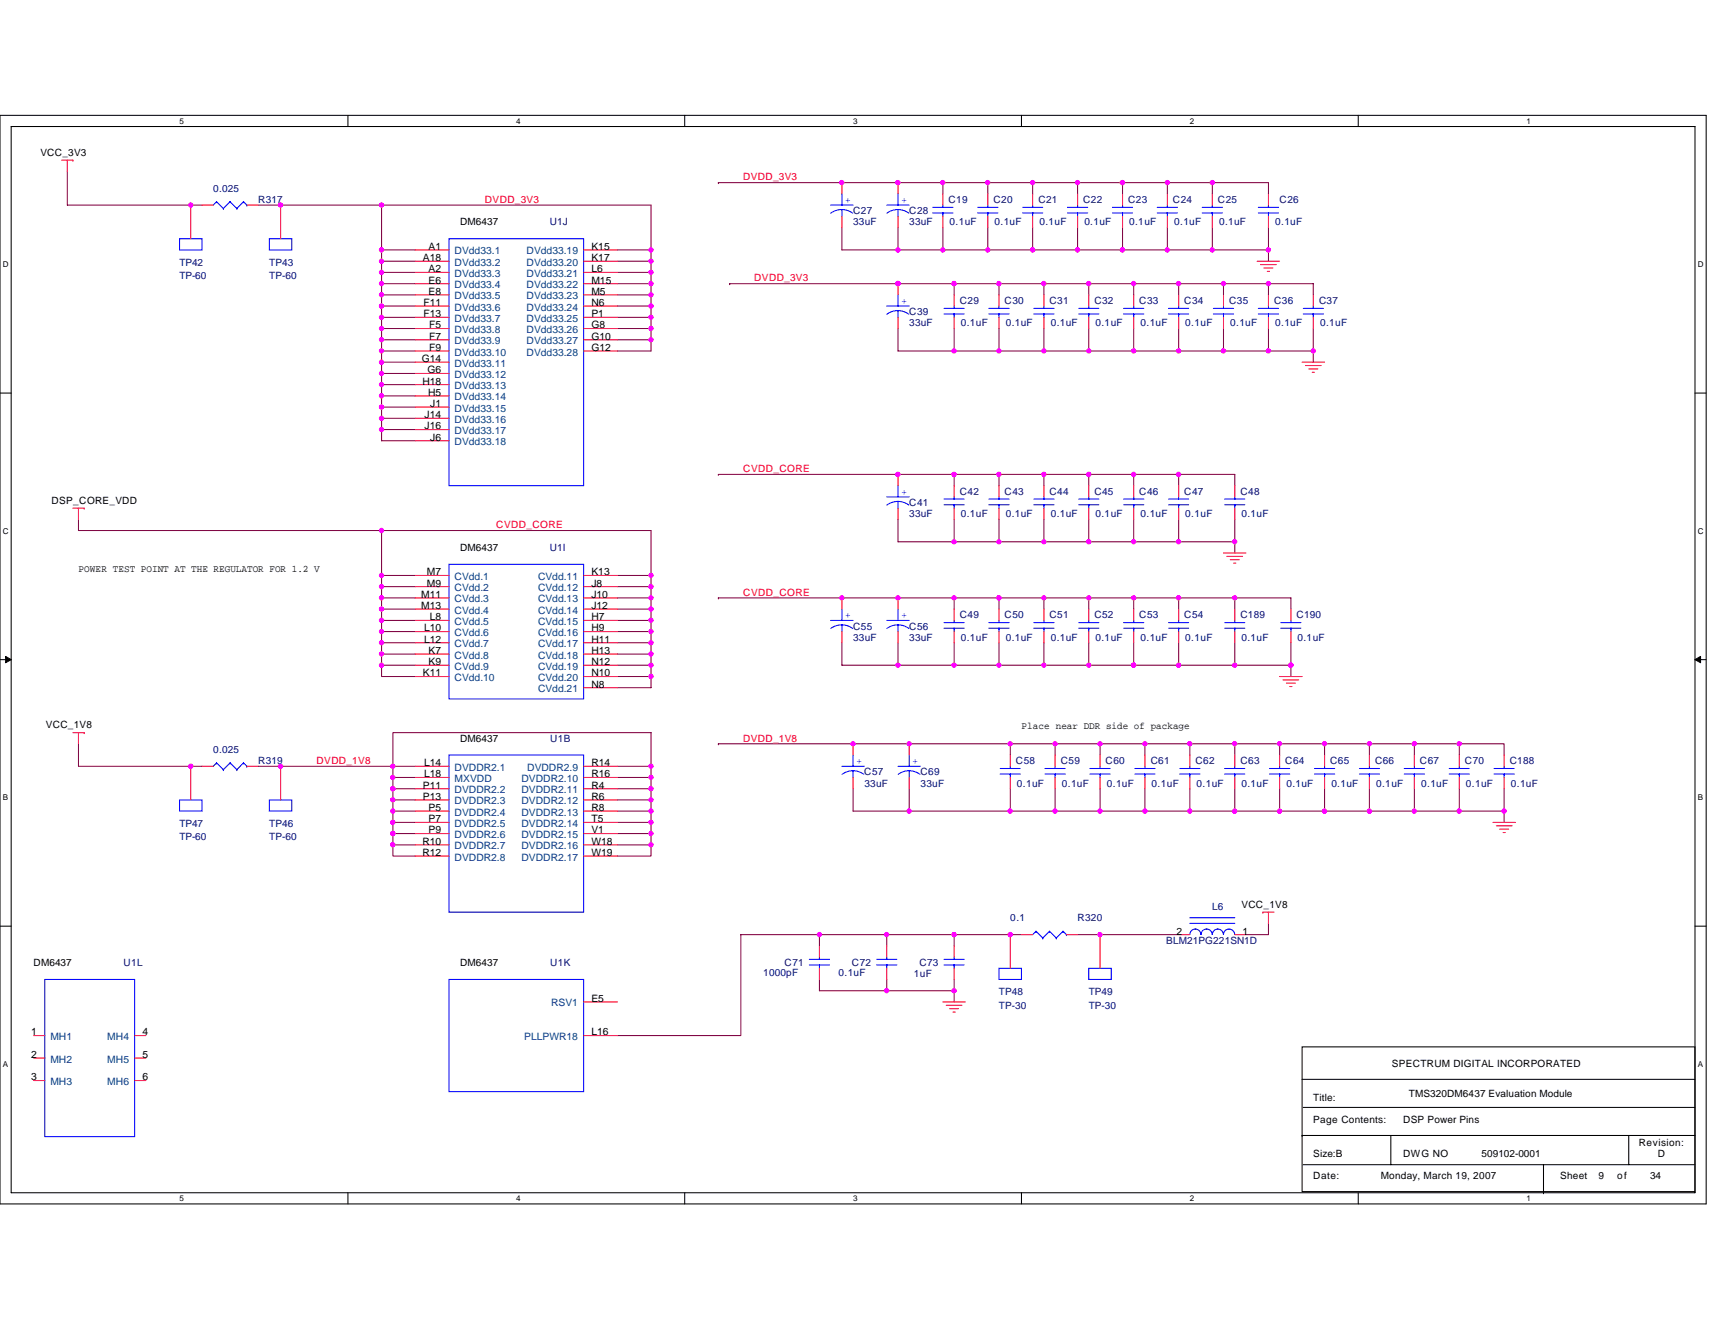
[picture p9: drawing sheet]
<svg xmlns="http://www.w3.org/2000/svg" width="279mm" height="216mm" viewBox="0 0 279 216" stroke-linecap="round" stroke-linejoin="round" font-family="sans-serif">
<path d="M0 18.8h278v177.4h-278zM1.8 20.6h274.3v173.8h-274.3z" fill="none" stroke="#000" stroke-width=".17"/>
<g fill="#fff">
<path d="M29.3 19h.7v1.4h-.7z"/>
<path d="M29.3 194.5h.7v1.5h-.7z"/>
</g>
<path d="M56.7 18.8v1.8M56.7 194.4v1.8" fill="none" stroke="#000" stroke-width=".17"/>
<g fill="#fff">
<path d="M84.1 19h.7v1.4h-.7z"/>
<path d="M84.1 194.5h.7v1.5h-.7z"/>
</g>
<path d="M111.5 18.8v1.8M111.5 194.4v1.8" fill="none" stroke="#000" stroke-width=".17"/>
<g fill="#fff">
<path d="M139 19h.7v1.4h-.7z"/>
<path d="M139 194.5h.7v1.5h-.7z"/>
</g>
<path d="M166.4 18.8v1.8M166.4 194.4v1.8" fill="none" stroke="#000" stroke-width=".17"/>
<g fill="#fff">
<path d="M193.8 19h.8v1.4h-.8z"/>
<path d="M193.8 194.5h.8v1.5h-.8z"/>
</g>
<path d="M221.3 18.8v1.8M221.3 194.4v1.8" fill="none" stroke="#000" stroke-width=".17"/>
<g fill="#fff">
<path d="M248.7 19h.7v1.4h-.7z"/>
<path d="M248.7 194.5h.7v1.5h-.7z"/>
<path d="M.5 42.3h.9v1.5h-.9z"/>
<path d="M276.6 42.3h1v1.5h-1z"/>
<path d="M.5 85.8h.9v1.4h-.9z"/>
<path d="M276.6 85.8h1v1.4h-1z"/>
</g>
<path d="M0 64.1h1.8M276.1 64.1h1.9" fill="none" stroke="#000" stroke-width=".17"/>
<g fill="#fff">
<path d="M.5 129.2h.8v1.5h-.8z"/>
<path d="M276.6 129.2h.9v1.5h-.9z"/>
</g>
<path d="M0 107.5h1.8M276.1 107.5h1.9" fill="none" stroke="#000" stroke-width=".17"/>
<path d="M.9 107l.9 .5-.9 .5zM276.1 107.5l1-.5v1z" fill="#000" stroke="#000" stroke-width=".16"/>
<g fill="#fff">
<path d="M.5 172.6h.8v1.5h-.8z"/>
<path d="M276.6 172.6h.9v1.5h-.9z"/>
</g>
<path d="M0 150.9h1.8M276.1 150.9h1.9M212.1 170.6h64v23.6h-64zM212.1 175.9h64M212.1 185h.1M212.1 185h64M212.3 189.8h63.8M212.3 180.4h63.8M226.6 185v4.8M251.5 194.4h.1M251.5 189.8v4.6M265.3 185v4.8" fill="none" stroke="#000" stroke-width=".17"/>
<g fill="none" stroke="#800040" stroke-width=".17">
<path d="M11 27.9v5.5h21.9M42.1 33.4h20.1M62.2 33.4h43.9v7.3M62.2 33.4v7.3M62.2 33.4h.1M117 29.8h36.6M117 29.8h.1M137.2 37.1v3.6h9.1M146.3 37.1v3.6M153.6 37.1v3.6M153.6 29.8h7.3M153.6 29.8v1.8"/>
<path d="M160.9 29.8h7.3M160.9 37.1v3.6M160.9 29.8v1.8M168.2 37.1v3.6M168.2 29.8h7.4M168.2 29.8v1.8M175.6 29.8h7.3M175.6 37.1v3.6M175.6 29.8v1.8M182.9 29.8h7.3M182.9 37.1v3.6M182.9 29.8v1.8"/>
<path d="M190.2 37.1v3.6M190.2 29.8v1.8M190.2 29.8h7.3M197.5 29.8v1.8M197.5 29.8h9.2v1.8M197.5 37.1v3.6M206.7 37.1v3.6M62.2 40.7h5.4M62.2 40.7v1.9M62.2 42.6h5.4M62.2 42.6v1.8M62.2 44.4h5.4"/>
<path d="M62.2 44.4v1.8h5.4M62.2 46.2v1.8M62.2 48h5.4M62.2 48v1.9M62.2 49.9h5.4M62.2 49.9v1.8M62.2 51.7h5.4M62.2 51.7v1.8h5.4M62.2 53.5v1.9M62.2 55.4h5.4M62.2 55.4v1.8M62.2 57.2h5.4"/>
<path d="M62.2 57.2v1.8h5.4M62.2 59v1.9M100.6 40.7h5.5M100.6 42.6h5.5M100.6 44.4h5.5M100.6 46.2h5.5M100.6 48h5.5M100.6 49.9h5.5M100.6 51.7h5.5M100.6 55.4h5.5M100.6 53.5h5.5M106.1 40.7v1.9"/>
<path d="M106.1 42.6v1.8M106.1 44.4v1.8M106.1 46.2v1.8M106.1 48v1.9M106.1 51.7v1.8M106.1 55.4v1.8h-5.5M106.1 53.5v1.9M106.1 49.9v1.8M118.9 46.2h36.5M118.9 46.2h.1M146.3 53.5v3.7h9.1M146.3 40.7h7.3"/>
<path d="M153.6 40.7h7.3M155.4 53.5v3.7M155.4 46.2h7.4M155.4 57.2h7.4M155.4 46.2v1.8M160.9 40.7h7.3M162.8 46.2v1.8M162.8 57.2h14.6M162.8 53.5v3.7M162.8 46.2h7.3M168.2 40.7h7.4M170.1 46.2h7.3"/>
<path d="M170.1 46.2v1.8M170.1 53.5v3.7M175.6 40.7h7.3M177.4 46.2v1.8M177.4 53.5v3.7M177.4 57.2h7.3M177.4 46.2h7.3M182.9 40.7h7.3M184.7 53.5v3.7M184.7 57.2h7.3M184.7 46.2h7.3M184.7 46.2v1.8"/>
<path d="M190.2 40.7h7.3M192 57.2h7.3M192 46.2h7.3M192 53.5v3.7M192 46.2v1.8M197.5 40.7h9.2M199.3 53.5v3.7M199.3 46.2v1.8M199.3 57.2h7.4M199.3 46.2h7.4M206.7 46.2h7.3v1.8M206.7 40.7v1.9"/>
<path d="M206.7 57.2h7.3M206.7 46.2v1.8M206.7 53.5v3.7M214 57.2v1.8M214 53.5v3.7M62.2 60.9h5.4M62.2 60.9v1.8M62.2 62.7h5.4M62.2 62.7v1.8M62.2 64.5h5.4M62.2 64.5v1.8M62.2 66.3h5.4"/>
<path d="M62.2 66.3v1.9h5.4M62.2 68.2v1.8M62.2 70h5.4M62.2 70v1.8h5.4M117 77.3h38.4M117 77.3h.1M155.4 77.3v1.8M155.4 77.3h7.4M162.8 77.3h7.3M162.8 77.3v1.8M170.1 77.3h7.3M170.1 77.3v1.8"/>
<path d="M177.4 77.3h7.3M177.4 77.3v1.8M184.7 77.3v1.8M184.7 77.3h7.3M192 77.3v1.8M192 77.3h9.2v1.8M12.8 84.6v1.8h49.4M62.2 86.4h43.9v7.4M62.2 99.3v1.8h5.4M62.2 97.4v1.9h5.4M62.2 95.6v1.8h5.4M62.2 93.8v1.8h5.4"/>
<path d="M62.2 86.4v7.4h5.4M62.2 86.4h.1M100.6 93.8h5.5M100.6 95.6h5.5M100.6 97.4h5.5M100.6 99.3h5.5M106.1 93.8v1.8M106.1 95.6v1.8M106.1 97.4v1.9M106.1 99.3v1.8M117 97.4h38.4M117 97.4h.1"/>
<path d="M146.3 84.6v3.7h9.1M155.4 84.6v3.7M155.4 97.4h7.4M155.4 88.3h7.4M155.4 97.4v1.9M162.8 88.3h7.3M162.8 84.6v3.7M162.8 97.4v1.9M162.8 97.4h7.3v1.9M170.1 88.3h7.3M170.1 84.6v3.7M170.1 97.4h7.3"/>
<path d="M177.4 88.3h7.3M177.4 84.6v3.7M177.4 97.4v1.9M177.4 97.4h14.6M184.7 88.3h7.3M184.7 97.4v1.9M184.7 84.6v3.7M192 84.6v3.7M192 97.4v1.9M192 88.3h9.2M192 97.4h18.3v1.9M201.2 88.3v1.8"/>
<path d="M201.2 84.6v3.7M201.2 97.4v1.9M62.2 108.4v1.8h5.4M62.2 106.6v1.8h5.4M62.2 104.7v1.9h5.4M62.2 102.9v1.8h5.4M62.2 101.1v1.8h5.4M100.6 101.1h5.5M100.6 102.9h5.5M100.6 104.7h5.5M100.6 106.6h5.5M100.6 108.4h5.5"/>
<path d="M100.6 110.2h5.5M106.1 101.1v1.8M106.1 102.9v1.8M106.1 104.7v1.9M106.1 106.6v1.8M106.1 108.4v1.8M106.1 110.2v1.9h-5.5M137.2 104.7v3.7h9.1M146.3 104.7v3.7M146.3 108.4h9.1M155.4 108.4h7.4M155.4 104.7v3.7"/>
<path d="M162.8 104.7v3.7M162.8 108.4h7.3M170.1 104.7v3.7M170.1 108.4h7.3M177.4 104.7v3.7M177.4 108.4h7.3M184.7 104.7v3.7M184.7 108.4h16.5M192 104.7v3.7M201.2 108.4h9.1M201.2 104.7v3.7M210.3 108.4v1.8"/>
<path d="M210.3 104.7v3.7M12.8 121.2v3.7h20.1M42.1 124.9h3.6M45.7 124.9h.1M45.7 124.9h18.3M64 124.9v1.8M64 132.2h.1M64 135.8h3.6M64 124.9h3.6M64 126.7v1.8M64 130.3v1.9h3.6M64 134h3.6"/>
<path d="M64 134v1.8M64 126.7h3.6M64 128.5h3.6M64 128.5v1.8h3.6M64 137.7v1.8h3.6M64 135.8v1.9h3.6M64 124.9v-5.5h42.1v5.5h-5.5M64 132.2v1.8M106.1 137.7v1.8h-5.5M106.1 124.9v1.8h-5.5M106.1 126.7v1.8h-5.5M106.1 128.5v1.8h-5.5"/>
<path d="M106.1 130.3v1.9h-5.5M106.1 132.2v1.8h-5.5M106.1 134v1.8h-5.5M106.1 135.8v1.9h-5.5M117 121.2h.1M117 121.2h31.1M139 128.5v3.7h9.1M148.1 128.5v3.7M148.1 132.2h23.8M148.1 121.2h16.5v1.8M148.1 121.2h.1M164.6 128.5v3.7"/>
<path d="M164.6 121.2h7.3v1.8M171.9 121.2h7.3M171.9 132.2h7.3M171.9 128.5v3.7M179.2 121.2v1.8M179.2 132.2h7.3M179.2 128.5v3.7M179.2 121.2h7.3M186.5 128.5v3.7M186.5 121.2h7.3M186.5 121.2v1.8M186.5 132.2h7.3"/>
<path d="M193.8 128.5v3.7M193.8 121.2h7.4M193.8 132.2h7.4M193.8 121.2v1.8M201.2 121.2v1.8M201.2 132.2h7.3M201.2 121.2h7.3M201.2 128.5v3.7M208.5 132.2h7.3M208.5 121.2v1.8M208.5 121.2h7.3M208.5 128.5v3.7"/>
<path d="M215.8 121.2v1.8M215.8 128.5v3.7M215.8 121.2h7.3M215.8 132.2h7.3M223.1 132.2h7.3M223.1 121.2v1.8M223.1 121.2h7.3M223.1 128.5v3.7M230.4 121.2v1.8M230.4 121.2h7.3M230.4 128.5v3.7M230.4 132.2h14.6"/>
<path d="M237.7 121.2v1.8M237.7 128.5v3.7M237.7 121.2h7.3v1.8M245 132.2v1.8M245 128.5v3.7M133.5 152.3h11M133.5 152.3v1.8M133.5 159.6v1.8h11M133.5 152.3h-12.8v16.4h-20.1M144.5 152.3v1.8M144.5 159.6v1.8M144.5 152.3h10.9"/>
<path d="M155.4 159.6v1.8M155.4 152.3v1.8M155.4 152.3h11M175.6 152.3h16.4M206.7 150.5v1.8h-3.7M144.5 161.4h10.9M155.4 161.4v1.9"/>
</g>
<g fill="none" stroke="#f00" stroke-width=".17">
<path d="M10.1 26.1h1.8M11 26.1v1.8M11.9 26.1h.1M31.1 33.4v5.5M32.9 33.4h1.8M40.2 33.4h1.9M45.7 33.4v5.5M137.2 29.8v1.8M137.2 35.2v1.9M146.3 29.8v1.8M146.3 35.2v1.9M153.6 31.6v1.8"/>
<path d="M153.6 35.2v1.9M160.9 31.6v1.8M160.9 35.2v1.9M168.2 31.6v1.8M168.2 35.2v1.9M175.6 31.6v1.8M175.6 35.2v1.9M182.9 31.6v1.8M182.9 35.2v1.9M190.2 31.6v1.8M190.2 35.2v1.9M197.5 31.6v1.8"/>
<path d="M197.5 35.2v1.9M206.7 31.6v1.8M206.7 35.2v1.9M67.6 42.6h5.6M67.6 40.7h5.6M67.6 46.2h5.6M67.6 48h5.6M67.6 44.4h5.6M67.6 49.9h5.6M67.6 51.7h5.6M67.6 53.5h5.6M67.6 55.4h5.6"/>
<path d="M67.6 57.2h5.6M67.6 59h5.6M95.1 42.6h5.5M95.1 40.7h5.5M95.1 46.2h5.5M95.1 48h5.5M95.1 44.4h5.5M95.1 49.9h5.5M95.1 51.7h5.5M95.1 53.5h5.5M95.1 55.4h5.5M95.1 57.2h5.5"/>
<path d="M146.3 46.2v1.8M146.3 51.7v1.8M155.4 48v1.9M155.4 51.7v1.8M162.8 48v1.9M162.8 51.7v1.8M170.1 48v1.9M170.1 51.7v1.8M177.4 48v1.9M177.4 51.7v1.8M184.7 48v1.9M184.7 51.7v1.8"/>
<path d="M192 48v1.9M192 51.7v1.8M199.3 48v1.9M199.3 51.7v1.8M204.8 42.6h3.7M205.4 43.1h2.5M205.9 43.7h1.5M206.5 44.2h.3M206.7 48v1.9M206.7 51.7v1.8M212.1 59h3.7M212.7 59.6h2.5"/>
<path d="M214 48v1.9M214 51.7v1.8M67.6 60.9h5.6M67.6 62.7h5.6M67.6 64.5h5.6M67.6 66.3h5.6M67.6 68.2h5.6M67.6 70h5.6M67.6 71.8h5.6M146.3 77.3v1.8M155.4 79.1v1.9M162.8 79.1v1.9"/>
<path d="M170.1 79.1v1.9M177.4 79.1v1.9M184.7 79.1v1.9M192 79.1v1.9M201.2 79.1v1.9M213.2 60.1h1.5M213.8 60.7h.3M11.9 82.8h1.8M12.8 82.8v1.8M13.7 82.8h.1M67.6 97.4h5.6M67.6 95.6h5.6"/>
<path d="M67.6 93.8h5.6M67.6 99.3h5.6M95.1 97.4h5.5M95.1 95.6h5.5M95.1 93.8h5.5M95.1 99.3h5.5M137.2 97.4v1.9M146.3 82.8v1.8M146.3 97.4v1.9M155.4 82.8v1.8M155.4 99.3v1.8M162.8 82.8v1.8"/>
<path d="M162.8 99.3v1.8M170.1 82.8v1.8M170.1 99.3v1.8M177.4 82.8v1.8M177.4 99.3v1.8M184.7 82.8v1.8M184.7 99.3v1.8M192 82.8v1.8M192 99.3v1.8M199.3 90.1h3.7M199.9 90.7h2.5M200.4 91.2h1.5"/>
<path d="M201 91.8h.3M201.2 82.8v1.8M201.2 99.3v1.8M210.3 99.3v1.8M11.9 119.4h1.8M12.8 119.4v1.8M13.7 119.4h.1M67.6 102.9h5.6M67.6 104.7h5.6M67.6 101.1h5.6M67.6 108.4h5.6M67.6 110.2h5.6"/>
<path d="M67.6 106.6h5.6M95.1 102.9h5.5M95.1 104.7h5.5M95.1 101.1h5.5M95.1 108.4h5.5M95.1 110.2h5.5M95.1 106.6h5.5M95.1 112.1h5.5M137.2 102.9v1.8M146.3 102.9v1.8M155.4 102.9v1.8M162.8 102.9v1.8"/>
<path d="M170.1 102.9v1.8M177.4 102.9v1.8M184.7 102.9v1.8M192 102.9v1.8M201.2 102.9v1.8M208.5 110.2h3.6M209 110.8h2.6M209.6 111.3h1.4M210.1 111.9h.4M210.3 102.9v1.8M31.1 124.9v5.4M32.9 124.9h1.8"/>
<path d="M40.2 124.9h1.9M45.7 124.9v5.4M67.6 124.9h5.6M67.6 126.7h5.6M67.6 128.5h5.6M67.6 130.3h5.6M67.6 132.2h5.6M67.6 134h5.6M67.6 135.8h5.6M67.6 137.7h5.6M67.6 139.5h5.6M95.1 124.9h5.5"/>
<path d="M95.1 126.7h5.5M95.1 128.5h5.5M95.1 130.3h5.5M95.1 132.2h5.5M95.1 134h5.5M95.1 135.8h5.5M95.1 137.7h5.5M95.1 139.5h5.5M139 121.2v1.8M139 126.7v1.8M148.1 121.2v1.8M148.1 126.7v1.8"/>
<path d="M164.6 123v1.9M164.6 126.7v1.8M171.9 123v1.9M171.9 126.7v1.8M179.2 123v1.9M179.2 126.7v1.8M186.5 123v1.9M186.5 126.7v1.8M193.8 123v1.9M193.8 126.7v1.8M201.2 123v1.9M201.2 126.7v1.8"/>
<path d="M208.5 123v1.9M208.5 126.7v1.8M215.8 123v1.9M215.8 126.7v1.8M223.1 123v1.9M223.1 126.7v1.8M230.4 123v1.9M230.4 126.7v1.8M237.7 123v1.9M237.7 126.7v1.8M243.2 134h3.7M243.8 134.6h2.5"/>
<path d="M244.3 135.1h1.5M244.9 135.7h.3M245 123v1.9M245 126.7v1.8M133.5 154.1v1.9M133.5 157.8v1.8M144.5 154.1v1.9M144.5 157.8v1.8M155.4 154.1v1.9M155.4 157.8v1.8M164.6 152.3v5.5M166.4 152.3h1.8"/>
<path d="M173.7 152.3h1.9M179.2 152.3v5.5M192 152.3h1.8M201.2 152.3h1.8M205.7 148.6h.1M205.7 148.6h1.9M206.7 148.6v1.9M5.5 168.7h1.8M5.5 172.4h1.8M5.5 176.1h1.8M21.9 168.7h1.9M21.9 172.4h1.9"/>
<path d="M21.9 176.1h1.9M95.1 163.3h5.5M95.1 168.7h5.5M153.6 163.3h3.7M154.2 163.8h2.5M154.7 164.4h1.5M155.3 164.9h.3"/>
</g>
<g fill="none" stroke="#00f" stroke-width=".17">
<path d="M29.3 38.9h3.6v1.8h-3.6zM35.3 32.9h.1M35.3 32.9l-.6 .5M35.3 32.9l1.1 1.1M36.4 34h.1M37.5 32.9h.1M37.5 32.9l-1.1 1.1M37.5 32.9l1.1 1.1M38.6 34h.1M39.7 32.9h.1M39.7 32.9l-1.1 1.1M39.7 32.9l.5 .5"/>
<path d="M40.2 33.4h.1M43.9 38.9h3.6v1.8h-3.6zM73.2 38.9h21.9v40.2h-21.9zM135.3 33.4h3.7M135.3 34.7l1.1-.5 .7-.1 .8 .1 1 .5M137.2 34.1v1.1M137.2 31.6v1.8M144.5 33.4h3.6M146.3 34.1l1.1 .3 .7 .3M146.3 34.1l-.8 .1-1 .5M146.3 34.1v1.1M146.3 31.6v1.8"/>
<path d="M152 34.7h3.3M152 33.8h3.3M153.6 33.4v.4M153.6 34.7h.1M153.6 34.7v.5M159.3 34.7h3.3M159.3 33.8h3.3M160.9 33.4v.4M160.9 34.7h.1M160.9 34.7v.5M166.6 34.7h3.3M166.6 33.8h3.3"/>
<path d="M168.2 33.4v.4M168.2 34.7h.1M168.2 34.7v.5M173.9 34.7h3.3M173.9 33.8h3.3M175.6 33.4v.4M175.6 34.7h.1M175.6 34.7v.5M181.2 34.7h3.3M181.2 33.8h3.3M182.9 33.4v.4M182.9 34.7h.1"/>
<path d="M182.9 34.7v.5M188.5 34.7h3.3M188.5 33.8h3.3M190.2 33.4v.4M190.2 34.7h.1M190.2 34.7v.5M195.9 34.7h3.3M195.9 33.8h3.3M197.5 33.4v.4M197.5 34.7h.1M197.5 34.7v.5M205 34.7h3.3"/>
<path d="M205 33.8h3.3M206.7 33.4v.4M206.7 34.7h.1M206.7 34.7v.5M144.5 49.9h3.6M146.3 50.6l1.1 .2 .7 .4M146.3 50.6l-.8 .1-1 .5M146.3 50.6v1.1M146.3 48v1.9M153.8 51.2h3.3M153.8 50.2h3.3M155.4 49.9v.3"/>
<path d="M155.4 51.2h.1M155.4 51.2v.5M161.1 51.2h3.3M161.1 50.2h3.3M162.8 49.9v.3M162.8 51.2h.1M162.8 51.2v.5M168.4 51.2h3.3M168.4 50.2h3.3M170.1 49.9v.3M170.1 51.2h.1M170.1 51.2v.5"/>
<path d="M175.7 51.2h3.3M175.7 50.2h3.3M177.4 49.9v.3M177.4 51.2h.1M177.4 51.2v.5M183 51.2h3.4M183 50.2h3.4M184.7 49.9v.3M184.7 51.2h.1M184.7 51.2v.5M190.4 51.2h3.3M190.4 50.2h3.3"/>
<path d="M192 49.9v.3M192 51.2h.1M192 51.2v.5M197.7 51.2h3.3M197.7 50.2h3.3M199.3 49.9v.3M199.3 51.2h.1M199.3 51.2v.5M205 51.2h3.3M205 50.2h3.3M206.7 49.9v.3M206.7 51.2h.1"/>
<path d="M206.7 51.2v.5M212.3 51.2h3.3M212.3 50.2h3.3M214 49.9v.3M214 51.2h.1M214 51.2v.5M146.3 79.1v1.9M73.2 91.9h21.9v22h-21.9zM137.2 99.3v1.8M144.5 81h3.6M146.3 81.7l1.1 .2 .7 .4M146.3 81.7l-.8 .1-1 .5"/>
<path d="M146.3 81.7v1.1M146.3 99.3v1.8M153.8 82.3h3.3M153.8 81.3h3.3M155.4 81v.3M155.4 82.3h.1M155.4 82.3v.5M161.1 82.3h3.3M161.1 81.3h3.3M162.8 81v.3M162.8 82.3h.1M162.8 82.3v.5"/>
<path d="M168.4 82.3h3.3M168.4 81.3h3.3M170.1 81v.3M170.1 82.3h.1M170.1 82.3v.5M175.7 82.3h3.3M175.7 81.3h3.3M177.4 81v.3M177.4 82.3h.1M177.4 82.3v.5M183 82.3h3.4M183 81.3h3.4"/>
<path d="M184.7 81v.3M184.7 82.3h.1M184.7 82.3v.5M190.4 82.3h3.3M190.4 81.3h3.3M192 81v.3M192 82.3h.1M192 82.3v.5M199.5 82.3h3.3M199.5 81.3h3.3M201.2 81v.3M201.2 82.3h.1"/>
<path d="M201.2 82.3v.5M135.3 101.1h3.7M135.3 102.4l1.1-.5 .7-.1 .8 .1 1 .5M137.2 101.8v1.1M144.5 101.1h3.6M146.3 101.8l.7 .1 1.1 .5M146.3 101.8l-.8 .1-1 .5M146.3 101.8v1.1M153.8 102.4h3.3M153.8 101.5h3.3M155.4 101.1v.4M155.4 102.4h.1"/>
<path d="M155.4 102.4v.5M161.1 102.4h3.3M161.1 101.5h3.3M162.8 101.1v.4M162.8 102.4h.1M162.8 102.4v.5M168.4 102.4h3.3M168.4 101.5h3.3M170.1 101.1v.4M170.1 102.4h.1M170.1 102.4v.5M175.7 102.4h3.3"/>
<path d="M175.7 101.5h3.3M177.4 101.1v.4M177.4 102.4h.1M177.4 102.4v.5M183 102.4h3.4M183 101.5h3.4M184.7 101.1v.4M184.7 102.4h.1M184.7 102.4v.5M190.4 102.4h3.3M190.4 101.5h3.3M192 101.1v.4"/>
<path d="M192 102.4h.1M192 102.4v.5M199.5 102.4h3.3M199.5 101.5h3.3M201.2 101.1v.4M201.2 102.4h.1M201.2 102.4v.5M208.7 102.4h3.2M208.7 101.5h3.2M210.3 101.1v.4M210.3 102.4h.1M210.3 102.4v.5"/>
<path d="M29.3 130.3h3.6v1.9h-3.6zM35.3 124.3h.1M35.3 124.3l-.6 .6M35.3 124.3l1.1 1.1M36.4 125.4h.1M37.5 124.3h.1M37.5 124.3l-1.1 1.1M37.5 124.3l1.1 1.1M38.6 125.4h.1M39.7 124.3h.1M39.7 124.3l-1.1 1.1M39.7 124.3l.5 .6"/>
<path d="M40.2 124.9h.1M43.9 130.3h3.6v1.9h-3.6zM73.2 123h21.9v25.6h-21.9zM137.2 124.9h3.6M139 125.6l1.1 .2 .6 .4M139 125.6l-1.2 .2-.6 .4M139 125.6v1.1M139 123v1.9M146.3 124.9h3.6M146.3 126.2a2.96 2.96 0 0 1 3.6 0M148.1 125.6v1.1M148.1 123v1.9"/>
<path d="M162.9 126.1h3.3M162.9 125.2h3.3M164.6 124.9v.3M164.6 126.1h.1M164.6 126.1v.6M170.2 126.1h3.3M170.2 125.2h3.3M171.9 124.9v.3M171.9 126.1h.1M171.9 126.1v.6M177.6 126.1h3.3M177.6 125.2h3.3"/>
<path d="M179.2 124.9v.3M179.2 126.1h.1M179.2 126.1v.6M184.9 126.1h3.3M184.9 125.2h3.3M186.5 124.9v.3M186.5 126.1h.1M186.5 126.1v.6M192.2 126.1h3.3M192.2 125.2h3.3M193.8 124.9v.3M193.8 126.1h.1"/>
<path d="M193.8 126.1v.6M199.5 126.1h3.3M199.5 125.2h3.3M201.2 124.9v.3M201.2 126.1h.1M201.2 126.1v.6M206.8 126.1h3.3M206.8 125.2h3.3M208.5 124.9v.3M208.5 126.1h.1M208.5 126.1v.6M214.1 126.1h3.3"/>
<path d="M214.1 125.2h3.3M215.8 124.9v.3M215.8 126.1h.1M215.8 126.1v.6M221.5 126.1h3.2M221.5 125.2h3.2M223.1 124.9v.3M223.1 126.1h.1M223.1 126.1v.6M228.8 126.1h3.3M228.8 125.2h3.3M230.4 124.9v.3"/>
<path d="M230.4 126.1h.1M230.4 126.1v.6M236.1 126.1h3.3M236.1 125.2h3.3M237.7 124.9v.3M237.7 126.1h.1M237.7 126.1v.6M243.4 126.1h3.3M243.4 125.2h3.3M245 124.9v.3M245 126.1h.1M245 126.1v.6"/>
<path d="M7.3 159.6h14.6v25.6h-14.6zM73.2 159.6h21.9v18.3h-21.9zM131.8 157.2h3.3M131.8 156.3h3.3M133.5 156v.3M133.5 157.2h.1M133.5 157.2v.6M142.8 157.2h3.3M142.8 156.3h3.3M144.5 156v.3M144.5 157.2h.1M144.5 157.2v.6"/>
<path d="M153.8 157.2h3.3M153.8 156.3h3.3M155.4 156v.3M155.4 157.2h.1M155.4 157.2v.6M162.8 157.8h3.6v1.8h-3.6zM168.8 151.7h.1M168.8 151.7l-.6 .6M168.8 151.7l1.1 1.1M169.9 152.8h.1M171 151.7h.1M171 151.7l-1.1 1.1"/>
<path d="M171 151.7l1.1 1.1M172.1 152.8h.1M173.2 151.7h.1M173.2 151.7l-1.1 1.1M173.2 151.7l.5 .6M173.7 152.3h.1M177.4 157.8h3.6v1.8h-3.6zM193.8 150.5h7.4M193.8 149.5h7.4M193.8 152.3a.91 .91 0 0 1 1-.9 .91 .91 0 0 1 .9 .9 .92 .92 0 0 1 .9-.9 .92 .92 0 0 1 .9 .9 .9 .9 0 0 1 .9-.9 .9 .9 0 0 1 .9 .9M199.3 152.3a.91 .91 0 0 1 .9-.9 .91 .91 0 0 1 .9 .9"/>
</g>
<g fill="#f0f" stroke="#f0f" stroke-width=".17">
<circle cx="206.6" cy="46.2" r=".36"/>
<circle cx="197.5" cy="29.7" r=".35"/>
<circle cx="193.8" cy="132.2" r=".36"/>
<circle cx="162.7" cy="46.2" r=".36"/>
<circle cx="170.1" cy="57.2" r=".35"/>
<circle cx="162.7" cy="57.2" r=".35"/>
<circle cx="215.8" cy="132.2" r=".36"/>
<circle cx="190.2" cy="40.7" r=".36"/>
<circle cx="171.9" cy="121.2" r=".35"/>
<circle cx="186.5" cy="121.2" r=".36"/>
<circle cx="208.5" cy="132.2" r=".36"/>
<circle cx="201.1" cy="132.2" r=".36"/>
<circle cx="199.3" cy="57.2" r=".35"/>
<circle cx="215.8" cy="121.2" r=".35"/>
<circle cx="184.7" cy="46.2" r=".36"/>
<circle cx="192" cy="46.2" r=".36"/>
<circle cx="223.1" cy="121.2" r=".36"/>
<circle cx="192" cy="57.2" r=".36"/>
<circle cx="208.5" cy="121.2" r=".35"/>
<circle cx="170.1" cy="46.2" r=".36"/>
<circle cx="179.2" cy="121.2" r=".35"/>
<circle cx="223.1" cy="132.2" r=".36"/>
<circle cx="179.2" cy="132.2" r=".36"/>
<circle cx="193.8" cy="121.2" r=".35"/>
<circle cx="206.6" cy="40.7" r=".36"/>
<circle cx="197.5" cy="40.7" r=".36"/>
<circle cx="201.2" cy="121.2" r=".36"/>
<circle cx="146.3" cy="46.2" r=".36"/>
<circle cx="186.5" cy="132.2" r=".36"/>
<circle cx="155.4" cy="57.2" r=".36"/>
<circle cx="182.9" cy="40.7" r=".36"/>
<circle cx="230.4" cy="121.2" r=".35"/>
<circle cx="182.9" cy="29.7" r=".36"/>
<circle cx="155.4" cy="46.2" r=".36"/>
<circle cx="230.4" cy="132.2" r=".36"/>
<circle cx="199.3" cy="46.2" r=".36"/>
<circle cx="214" cy="57.2" r=".36"/>
<circle cx="206.6" cy="57.2" r=".35"/>
<circle cx="184.7" cy="57.2" r=".35"/>
<circle cx="177.4" cy="57.2" r=".36"/>
<circle cx="177.4" cy="46.2" r=".36"/>
<circle cx="245" cy="132.2" r=".36"/>
<circle cx="175.5" cy="40.7" r=".36"/>
<circle cx="153.6" cy="40.7" r=".36"/>
<circle cx="168.2" cy="29.7" r=".36"/>
<circle cx="160.9" cy="29.7" r=".35"/>
<circle cx="175.5" cy="29.7" r=".35"/>
<circle cx="146.3" cy="40.7" r=".36"/>
<circle cx="146.3" cy="29.7" r=".36"/>
<circle cx="160.9" cy="40.7" r=".36"/>
<circle cx="153.6" cy="29.7" r=".35"/>
<circle cx="170.1" cy="77.3" r=".36"/>
<circle cx="210.3" cy="108.4" r=".36"/>
<circle cx="201.2" cy="88.3" r=".36"/>
<circle cx="162.7" cy="77.3" r=".36"/>
<circle cx="155.4" cy="77.3" r=".36"/>
<circle cx="162.7" cy="108.4" r=".35"/>
<circle cx="192" cy="88.3" r=".36"/>
<circle cx="177.4" cy="108.4" r=".36"/>
<circle cx="146.3" cy="108.4" r=".36"/>
<circle cx="146.3" cy="97.4" r=".36"/>
<circle cx="137.1" cy="97.4" r=".36"/>
<circle cx="170.1" cy="88.3" r=".35"/>
<circle cx="155.4" cy="88.3" r=".36"/>
<circle cx="184.7" cy="108.4" r=".35"/>
<circle cx="155.4" cy="108.4" r=".36"/>
<circle cx="177.4" cy="77.3" r=".36"/>
<circle cx="177.4" cy="88.3" r=".36"/>
<circle cx="184.7" cy="88.3" r=".35"/>
<circle cx="192" cy="77.3" r=".36"/>
<circle cx="162.7" cy="88.3" r=".35"/>
<circle cx="170.1" cy="108.4" r=".35"/>
<circle cx="162.7" cy="97.4" r=".35"/>
<circle cx="155.4" cy="97.4" r=".36"/>
<circle cx="146.3" cy="77.3" r=".36"/>
<circle cx="184.7" cy="97.4" r=".35"/>
<circle cx="177.4" cy="97.4" r=".36"/>
<circle cx="170.1" cy="97.4" r=".35"/>
<circle cx="184.7" cy="77.3" r=".36"/>
<circle cx="201.2" cy="108.4" r=".36"/>
<circle cx="106" cy="40.7" r=".36"/>
<circle cx="106.1" cy="42.6" r=".35"/>
<circle cx="106.1" cy="44.4" r=".35"/>
<circle cx="106" cy="46.2" r=".36"/>
<circle cx="106.1" cy="48" r=".35"/>
<circle cx="106.1" cy="51.7" r=".35"/>
<circle cx="106.1" cy="53.5" r=".35"/>
<circle cx="62.1" cy="40.7" r=".36"/>
<circle cx="62.2" cy="42.6" r=".35"/>
<circle cx="62.2" cy="44.4" r=".35"/>
<circle cx="62.1" cy="46.2" r=".36"/>
<circle cx="62.2" cy="48" r=".35"/>
<circle cx="62.1" cy="49.9" r=".36"/>
<circle cx="62.2" cy="51.7" r=".35"/>
<circle cx="62.2" cy="53.5" r=".35"/>
<circle cx="62.1" cy="55.3" r=".36"/>
<circle cx="62.2" cy="57.2" r=".35"/>
<circle cx="62.1" cy="59" r=".36"/>
<circle cx="62.2" cy="60.8" r=".35"/>
<circle cx="62.2" cy="62.7" r=".35"/>
<circle cx="62.1" cy="64.5" r=".36"/>
<circle cx="62.2" cy="66.3" r=".35"/>
<circle cx="62.1" cy="68.2" r=".36"/>
<circle cx="62.2" cy="70" r=".35"/>
<circle cx="106.1" cy="93.8" r=".35"/>
<circle cx="106" cy="95.6" r=".36"/>
<circle cx="106.1" cy="97.4" r=".35"/>
<circle cx="106.1" cy="99.2" r=".35"/>
<circle cx="106" cy="101.1" r=".36"/>
<circle cx="106.1" cy="102.9" r=".35"/>
<circle cx="106" cy="104.7" r=".36"/>
<circle cx="106.1" cy="106.6" r=".35"/>
<circle cx="106.1" cy="108.4" r=".35"/>
<circle cx="62.2" cy="108.4" r=".35"/>
<circle cx="62.2" cy="106.6" r=".35"/>
<circle cx="62.1" cy="104.7" r=".36"/>
<circle cx="62.2" cy="102.9" r=".35"/>
<circle cx="62.1" cy="101.1" r=".36"/>
<circle cx="62.2" cy="99.2" r=".35"/>
<circle cx="62.2" cy="97.4" r=".35"/>
<circle cx="62.1" cy="95.6" r=".36"/>
<circle cx="62.2" cy="93.8" r=".35"/>
<circle cx="106" cy="110.2" r=".36"/>
<circle cx="106" cy="55.3" r=".36"/>
<circle cx="64" cy="124.8" r=".36"/>
<circle cx="64" cy="128.5" r=".36"/>
<circle cx="64" cy="126.7" r=".36"/>
<circle cx="64" cy="132.2" r=".36"/>
<circle cx="64" cy="135.8" r=".36"/>
<circle cx="64" cy="134" r=".36"/>
<circle cx="64" cy="130.3" r=".36"/>
<circle cx="64" cy="137.6" r=".36"/>
<circle cx="192" cy="108.4" r=".36"/>
<circle cx="190.2" cy="29.7" r=".35"/>
<circle cx="137.1" cy="29.7" r=".36"/>
<circle cx="168.2" cy="40.7" r=".36"/>
<circle cx="144.4" cy="152.3" r=".35"/>
<circle cx="133.5" cy="152.3" r=".35"/>
<circle cx="144.4" cy="161.4" r=".35"/>
<circle cx="155.4" cy="161.4" r=".36"/>
<circle cx="155.4" cy="152.3" r=".36"/>
<circle cx="148.1" cy="132.2" r=".36"/>
<circle cx="164.6" cy="132.2" r=".36"/>
<circle cx="171.9" cy="132.2" r=".36"/>
<circle cx="148.1" cy="121.2" r=".35"/>
<circle cx="164.6" cy="121.2" r=".36"/>
<circle cx="62.1" cy="86.4" r=".36"/>
<circle cx="106" cy="49.9" r=".36"/>
<circle cx="62.2" cy="33.4" r=".35"/>
<circle cx="45.7" cy="33.4" r=".36"/>
<circle cx="31.1" cy="33.4" r=".36"/>
<circle cx="45.7" cy="124.8" r=".36"/>
<circle cx="31.1" cy="124.8" r=".36"/>
<circle cx="164.6" cy="152.3" r=".36"/>
<circle cx="179.2" cy="152.3" r=".35"/>
<circle cx="106.1" cy="124.8" r=".35"/>
<circle cx="106" cy="128.5" r=".36"/>
<circle cx="106.1" cy="126.7" r=".35"/>
<circle cx="106.1" cy="130.3" r=".35"/>
<circle cx="106" cy="132.2" r=".36"/>
<circle cx="106.1" cy="134" r=".35"/>
<circle cx="106.1" cy="135.8" r=".35"/>
<circle cx="106" cy="137.6" r=".36"/>
<circle cx="237.7" cy="121.2" r=".36"/>
<circle cx="237.7" cy="132.2" r=".36"/>
<circle cx="192" cy="97.4" r=".36"/>
<circle cx="201.2" cy="97.4" r=".36"/>
<circle cx="139" cy="121.2" r=".35"/>
</g>
<g font-size="1.7">
<text x="69.8" y="40.7">A1</text>
<text x="96.4" y="40.7">K15</text>
<text x="68.9" y="42.5">A18</text>
<text x="69.8" y="46.2">E6</text>
<text x="69.8" y="44.4">A2</text>
<text x="96.4" y="42.5">K17</text>
<text x="96.4" y="44.4">L6</text>
<text x="96.4" y="46.2">M15</text>
<text x="69" y="49.8">F11</text>
<text x="69" y="51.7">F13</text>
<text x="69.8" y="48">E8</text>
<text x="69.9" y="53.5">F5</text>
<text x="96.4" y="48">M5</text>
<text x="96.4" y="49.8">N6</text>
<text x="96.4" y="51.7">P1</text>
<text x="96.4" y="53.5">G8</text>
<text x="68.7" y="59">G14</text>
<text x="69.9" y="55.4">F7</text>
<text x="69.9" y="57.2">F9</text>
<text x="96.4" y="55.4">G10</text>
<text x="96.4" y="57.2">G12</text>
<text x="68.8" y="62.7">H18</text>
<text x="69.6" y="60.8">G6</text>
<text x="69.7" y="64.5">H5</text>
<text x="69.2" y="68.1">J14</text>
<text x="69.2" y="70">J16</text>
<text x="70.1" y="66.3">J1</text>
<text x="70.1" y="71.8">J6</text>
<text x="69.6" y="95.6">M9</text>
<text x="69.6" y="93.7">M7</text>
<text x="96.4" y="93.7">K13</text>
<text x="96.4" y="95.6">J8</text>
<text x="68.6" y="97.4">M11</text>
<text x="68.6" y="99.2">M13</text>
<text x="70" y="101.1">L8</text>
<text x="96.4" y="99.2">J12</text>
<text x="96.4" y="101.1">H7</text>
<text x="96.4" y="97.4">J10</text>
<text x="69.1" y="102.9">L10</text>
<text x="69.1" y="104.7">L12</text>
<text x="69.8" y="106.6">K7</text>
<text x="96.4" y="104.7">H11</text>
<text x="96.4" y="102.9">H9</text>
<text x="96.4" y="106.6">H13</text>
<text x="68.9" y="110.2">K11</text>
<text x="69.8" y="108.4">K9</text>
<text x="96.4" y="112">N8</text>
<text x="96.4" y="110.2">N10</text>
<text x="96.4" y="108.4">N12</text>
<text x="69.1" y="124.8">L14</text>
<text x="96.4" y="124.8">R14</text>
<text x="68.9" y="128.5">P11</text>
<text x="68.9" y="130.3">P13</text>
<text x="69.1" y="126.7">L18</text>
<text x="96.4" y="126.7">R16</text>
<text x="96.4" y="128.5">R4</text>
<text x="96.4" y="130.3">R6</text>
<text x="68.8" y="137.6">R10</text>
<text x="69.8" y="132.1">P5</text>
<text x="69.8" y="134">P7</text>
<text x="69.8" y="135.8">P9</text>
<text x="96.4" y="132.1">R8</text>
<text x="96.4" y="134">T5</text>
<text x="96.4" y="135.8">V1</text>
<text x="96.4" y="137.6">W18</text>
<text x="68.8" y="139.5">R12</text>
<text x="96.4" y="139.5">W19</text>
<text x="191.6" y="152.3">2</text>
<text x="202.4" y="152.3">1</text>
<text x="96.4" y="163.2">E5</text>
<text x="5.1" y="168.7">1</text>
<text x="5.1" y="172.4">2</text>
<text x="23.2" y="168.7">4</text>
<text x="23.2" y="172.4">5</text>
<text x="96.4" y="168.7">L16</text>
<text x="5.1" y="176">3</text>
<text x="23.2" y="176">6</text>
</g>
<g font-size="1.7" fill="#004080">
<text x="74.1" y="41.5">DVdd33.1</text>
<text x="85.8" y="41.5">DVdd33.19</text>
<text x="74.1" y="43.3">DVdd33.2</text>
<text x="74.1" y="47">DVdd33.4</text>
<text x="74.1" y="45.1">DVdd33.3</text>
<text x="85.8" y="43.3">DVdd33.20</text>
<text x="85.8" y="45.1">DVdd33.21</text>
<text x="85.8" y="47">DVdd33.22</text>
<text x="74.1" y="48.8">DVdd33.5</text>
<text x="74.1" y="50.6">DVdd33.6</text>
<text x="74.1" y="52.5">DVdd33.7</text>
<text x="85.8" y="48.8">DVdd33.23</text>
<text x="85.8" y="50.6">DVdd33.24</text>
<text x="85.8" y="52.5">DVdd33.25</text>
<text x="74.1" y="54.3">DVdd33.8</text>
<text x="74.1" y="56.1">DVdd33.9</text>
<text x="74.1" y="57.9">DVdd33.10</text>
<text x="74.1" y="59.8">DVdd33.11</text>
<text x="85.8" y="54.3">DVdd33.26</text>
<text x="85.8" y="56.1">DVdd33.27</text>
<text x="85.8" y="57.9">DVdd33.28</text>
<text x="74.1" y="61.6">DVdd33.12</text>
<text x="74.1" y="63.4">DVdd33.13</text>
<text x="74.1" y="65.3">DVdd33.14</text>
<text x="74.1" y="67.1">DVdd33.15</text>
<text x="74.1" y="68.9">DVdd33.16</text>
<text x="74.1" y="70.7">DVdd33.17</text>
<text x="74.1" y="72.6">DVdd33.18</text>
<text x="74.1" y="94.5">CVdd.1</text>
<text x="87.7" y="94.5">CVdd.11</text>
<text x="74.1" y="98.2">CVdd.3</text>
<text x="74.1" y="96.3">CVdd.2</text>
<text x="74.1" y="100">CVdd.4</text>
<text x="74.1" y="101.8">CVdd.5</text>
<text x="87.7" y="100">CVdd.14</text>
<text x="87.7" y="101.8">CVdd.15</text>
<text x="87.7" y="98.2">CVdd.13</text>
<text x="87.7" y="96.3">CVdd.12</text>
<text x="74.1" y="103.7">CVdd.6</text>
<text x="74.1" y="105.5">CVdd.7</text>
<text x="74.1" y="107.3">CVdd.8</text>
<text x="87.7" y="105.5">CVdd.17</text>
<text x="87.7" y="103.7">CVdd.16</text>
<text x="87.7" y="107.3">CVdd.18</text>
<text x="74.1" y="109.1">CVdd.9</text>
<text x="74.1" y="111">CVdd.10</text>
<text x="87.7" y="112.8">CVdd.21</text>
<text x="87.7" y="111">CVdd.20</text>
<text x="87.7" y="109.1">CVdd.19</text>
<text x="74.1" y="125.6">DVDDR2.1</text>
<text x="85.9" y="125.6">DVDDR2.9</text>
<text x="74.1" y="127.4">MXVDD</text>
<text x="74.1" y="129.3">DVDDR2.2</text>
<text x="74.1" y="131.1">DVDDR2.3</text>
<text x="85" y="127.4">DVDDR2.10</text>
<text x="85" y="129.3">DVDDR2.11</text>
<text x="85" y="131.1">DVDDR2.12</text>
<text x="74.1" y="132.9">DVDDR2.4</text>
<text x="74.1" y="134.7">DVDDR2.5</text>
<text x="74.1" y="136.6">DVDDR2.6</text>
<text x="85" y="132.9">DVDDR2.13</text>
<text x="85" y="134.7">DVDDR2.14</text>
<text x="85" y="136.6">DVDDR2.15</text>
<text x="74.1" y="138.4">DVDDR2.7</text>
<text x="74.1" y="140.2">DVDDR2.8</text>
<text x="85" y="138.4">DVDDR2.16</text>
<text x="85" y="140.2">DVDDR2.17</text>
<text x="89.8" y="164">RSV1</text>
<text x="8.2" y="169.5">MH1</text>
<text x="8.2" y="173.1">MH2</text>
<text x="17.5" y="169.5">MH4</text>
<text x="17.5" y="173.1">MH5</text>
<text x="85.4" y="169.5">PLLPWR18</text>
<text x="8.2" y="176.8">MH3</text>
<text x="17.5" y="176.8">MH6</text>
</g>
<g font-size="1.6">
<text x="6.6" y="25.4">VCC_3V3</text>
<text x="75" y="36.7">DM6437</text>
<text x="8.4" y="82.1">DSP_CORE_VDD</text>
<text x="75" y="89.8">DM6437</text>
<text x="12.8" y="93.2">POWER TEST POINT AT THE REGULATOR FOR 1.2 V</text>
<text x="7.5" y="118.7">VCC_1V8</text>
<text x="166.4" y="118.8">Place near DDR side of package</text>
<text x="75" y="120.9">DM6437</text>
<text x="202.3" y="147.9">VCC_1V8</text>
<text x="5.5" y="157.4">DM6437</text>
<text x="75" y="157.4">DM6437</text>
<text x="226.8" y="173.9">SPECTRUM DIGITAL INCORPORATED</text>
<text x="214" y="179.4">Title:</text>
<text x="229.5" y="178.8">TMS320DM6437 Evaluation Module</text>
<text x="214" y="183">Page Contents:</text>
<text x="228.6" y="183">DSP Power Pins</text>
<text x="214" y="188.5">Size:B</text>
<text x="228.6" y="188.5">DWG NO</text>
<text x="241.4" y="188.5">509102-0001</text>
<text x="267" y="186.7">Revision:</text>
<text x="270.1" y="188.5">D</text>
<text x="214" y="192.2">Date:</text>
<text x="224.9" y="192.2">Monday, March 19, 2007</text>
<text x="254.2" y="192.2">Sheet</text>
<text x="260.4" y="192.2">9</text>
<text x="263.5" y="192.2">of</text>
<text x="268.8" y="192.2">34</text>
</g>
<g font-size="1.6" fill="#f00">
<text x="121.1" y="29.4">DVDD_3V3</text>
<text x="79" y="33.1">DVDD_3V3</text>
<text x="122.9" y="45.9">DVDD_3V3</text>
<text x="121.1" y="76.9">CVDD_CORE</text>
<text x="80.8" y="86.1">CVDD_CORE</text>
<text x="121.1" y="97.1">CVDD_CORE</text>
<text x="51.6" y="124.5">DVDD_1V8</text>
<text x="121.1" y="120.8">DVDD_1V8</text>
</g>
<g font-size="1.6" fill="#000080">
<text x="34.7" y="31.2">0.025</text>
<text x="42.1" y="33.1">R317</text>
<text x="139" y="34.9">C27</text>
<text x="148.1" y="34.9">C28</text>
<text x="154.5" y="33.1">C19</text>
<text x="161.8" y="33.1">C20</text>
<text x="169.2" y="33.1">C21</text>
<text x="176.5" y="33.1">C22</text>
<text x="183.8" y="33.1">C23</text>
<text x="191.1" y="33.1">C24</text>
<text x="198.4" y="33.1">C25</text>
<text x="208.5" y="33.1">C26</text>
<text x="89.6" y="36.7">U1J</text>
<text x="139" y="36.7">33uF</text>
<text x="148.1" y="36.7">33uF</text>
<text x="154.7" y="36.7">0.1uF</text>
<text x="162" y="36.7">0.1uF</text>
<text x="169.3" y="36.7">0.1uF</text>
<text x="176.7" y="36.7">0.1uF</text>
<text x="184" y="36.7">0.1uF</text>
<text x="191.3" y="36.7">0.1uF</text>
<text x="198.6" y="36.7">0.1uF</text>
<text x="207.8" y="36.7">0.1uF</text>
<text x="29.3" y="43.3">TP42</text>
<text x="29.3" y="45.5">TP-60</text>
<text x="43.9" y="43.3">TP43</text>
<text x="43.9" y="45.5">TP-60</text>
<text x="148.1" y="51.4">C39</text>
<text x="148.1" y="53.2">33uF</text>
<text x="156.4" y="49.5">C29</text>
<text x="156.5" y="53.2">0.1uF</text>
<text x="163.7" y="49.5">C30</text>
<text x="163.9" y="53.2">0.1uF</text>
<text x="171" y="49.5">C31</text>
<text x="171.2" y="53.2">0.1uF</text>
<text x="178.3" y="49.5">C32</text>
<text x="178.5" y="53.2">0.1uF</text>
<text x="185.6" y="49.5">C33</text>
<text x="185.8" y="53.2">0.1uF</text>
<text x="192.9" y="49.5">C34</text>
<text x="193.1" y="53.2">0.1uF</text>
<text x="200.2" y="49.5">C35</text>
<text x="200.4" y="53.2">0.1uF</text>
<text x="207.6" y="49.5">C36</text>
<text x="207.8" y="53.2">0.1uF</text>
<text x="214.9" y="49.5">C37</text>
<text x="215.1" y="53.2">0.1uF</text>
<text x="148.1" y="82.4">C41</text>
<text x="156.4" y="80.6">C42</text>
<text x="163.7" y="80.6">C43</text>
<text x="171" y="80.6">C44</text>
<text x="178.3" y="80.6">C45</text>
<text x="185.6" y="80.6">C46</text>
<text x="192.9" y="80.6">C47</text>
<text x="202.1" y="80.6">C48</text>
<text x="89.6" y="89.8">U1I</text>
<text x="148.1" y="84.3">33uF</text>
<text x="156.5" y="84.3">0.1uF</text>
<text x="163.9" y="84.3">0.1uF</text>
<text x="171.2" y="84.3">0.1uF</text>
<text x="178.5" y="84.3">0.1uF</text>
<text x="185.8" y="84.3">0.1uF</text>
<text x="193.1" y="84.3">0.1uF</text>
<text x="202.2" y="84.3">0.1uF</text>
<text x="156.4" y="100.7">C49</text>
<text x="163.7" y="100.7">C50</text>
<text x="171" y="100.7">C51</text>
<text x="178.3" y="100.7">C52</text>
<text x="185.6" y="100.7">C53</text>
<text x="192.9" y="100.7">C54</text>
<text x="202.1" y="100.7">C189</text>
<text x="211.2" y="100.7">C190</text>
<text x="139" y="102.6">C55</text>
<text x="139" y="104.4">33uF</text>
<text x="148.1" y="102.6">C56</text>
<text x="148.1" y="104.4">33uF</text>
<text x="156.5" y="104.4">0.1uF</text>
<text x="163.9" y="104.4">0.1uF</text>
<text x="171.2" y="104.4">0.1uF</text>
<text x="178.5" y="104.4">0.1uF</text>
<text x="185.8" y="104.4">0.1uF</text>
<text x="193.1" y="104.4">0.1uF</text>
<text x="202.2" y="104.4">0.1uF</text>
<text x="211.4" y="104.4">0.1uF</text>
<text x="34.7" y="122.7">0.025</text>
<text x="42.1" y="124.5">R319</text>
<text x="89.6" y="120.9">U1B</text>
<text x="165.5" y="124.5">C58</text>
<text x="172.8" y="124.5">C59</text>
<text x="180.1" y="124.5">C60</text>
<text x="187.5" y="124.5">C61</text>
<text x="194.8" y="124.5">C62</text>
<text x="202.1" y="124.5">C63</text>
<text x="209.4" y="124.5">C64</text>
<text x="216.7" y="124.5">C65</text>
<text x="224" y="124.5">C66</text>
<text x="231.3" y="124.5">C67</text>
<text x="238.7" y="124.5">C70</text>
<text x="246" y="124.5">C188</text>
<text x="140.8" y="126.3">C57</text>
<text x="140.8" y="128.2">33uF</text>
<text x="149.9" y="126.3">C69</text>
<text x="150" y="128.2">33uF</text>
<text x="165.7" y="128.2">0.1uF</text>
<text x="173" y="128.2">0.1uF</text>
<text x="180.3" y="128.2">0.1uF</text>
<text x="187.6" y="128.2">0.1uF</text>
<text x="194.9" y="128.2">0.1uF</text>
<text x="202.2" y="128.2">0.1uF</text>
<text x="209.6" y="128.2">0.1uF</text>
<text x="216.9" y="128.2">0.1uF</text>
<text x="224.2" y="128.2">0.1uF</text>
<text x="231.5" y="128.2">0.1uF</text>
<text x="238.8" y="128.2">0.1uF</text>
<text x="246.1" y="128.2">0.1uF</text>
<text x="29.3" y="134.7">TP47</text>
<text x="29.3" y="136.9">TP-60</text>
<text x="43.9" y="134.7">TP46</text>
<text x="43.9" y="136.9">TP-60</text>
<text x="197.5" y="148.3">L6</text>
<text x="164.6" y="150.1">0.1</text>
<text x="175.6" y="150.1">R320</text>
<text x="190" y="153.8">BLM21PG221SN1D</text>
<text x="20.1" y="157.4">U1L</text>
<text x="89.6" y="157.4">U1K</text>
<text x="124.4" y="159.1">1000pF</text>
<text x="127.8" y="157.4">C71</text>
<text x="136.6" y="159.1">0.1uF</text>
<text x="138.8" y="157.4">C72</text>
<text x="148.9" y="159.3">1uF</text>
<text x="149.8" y="157.4">C73</text>
<text x="162.8" y="162.2">TP48</text>
<text x="162.8" y="164.4">TP-30</text>
<text x="177.4" y="162.2">TP49</text>
<text x="177.4" y="164.4">TP-30</text>
</g>
<g font-size="1.6" fill="#00f">
<text x="137.7" y="33">+</text>
<text x="146.9" y="33">+</text>
<text x="146.9" y="49.5">+</text>
<text x="146.9" y="80.6">+</text>
<text x="137.7" y="100.7">+</text>
<text x="146.9" y="100.7">+</text>
<text x="139.5" y="124.5">+</text>
<text x="148.7" y="124.5">+</text>
</g>
<g font-size="1.3">
<text x="29.3" y="20.2">5</text>
<text x="84.1" y="20.2">4</text>
<text x="139" y="20.2">3</text>
<text x="193.8" y="20.2">2</text>
<text x="248.7" y="20.2">1</text>
<text x=".5" y="43.5">D</text>
<text x="276.6" y="43.5">D</text>
<text x=".5" y="87">C</text>
<text x="276.6" y="87">C</text>
<text x=".5" y="130.4">B</text>
<text x="276.6" y="130.4">B</text>
<text x=".5" y="173.8">A</text>
<text x="276.6" y="173.8">A</text>
<text x="29.3" y="195.7">5</text>
<text x="84.1" y="195.7">4</text>
<text x="139" y="195.7">3</text>
<text x="193.8" y="195.7">2</text>
<text x="248.7" y="195.7">1</text>
</g>
</svg>
